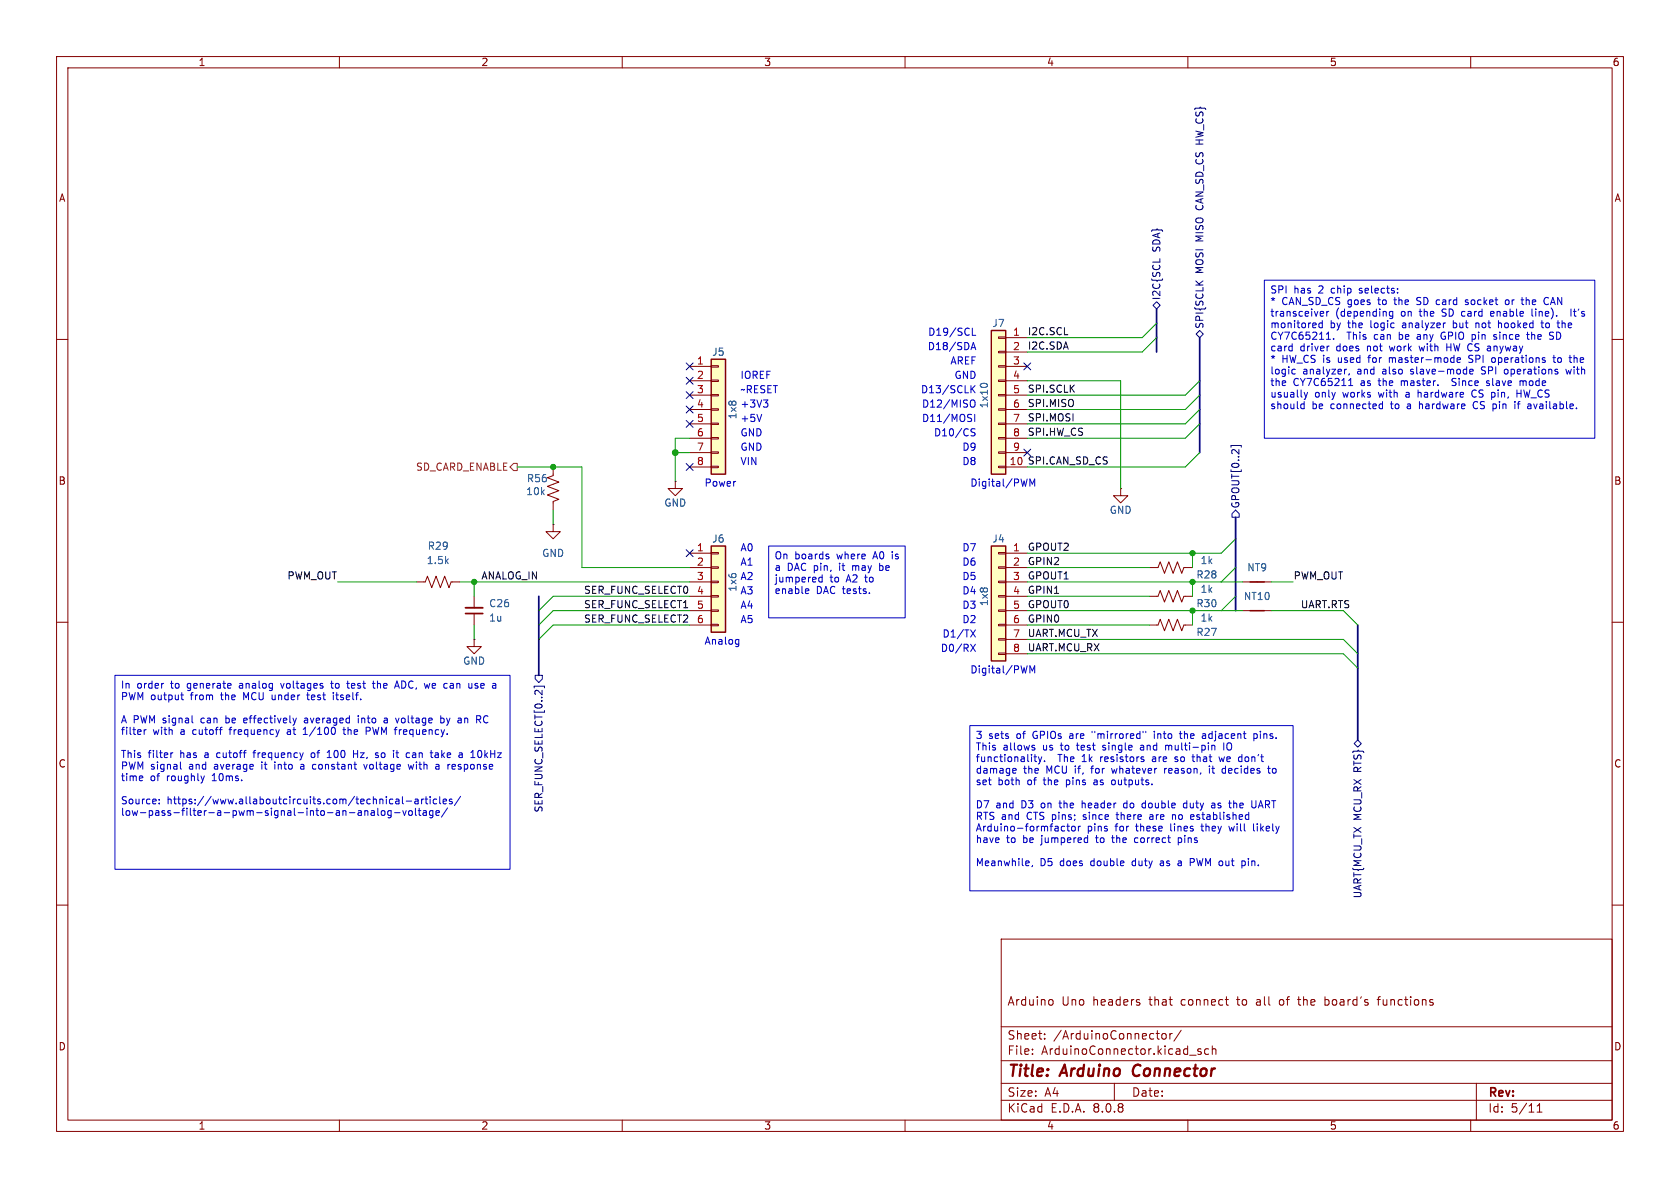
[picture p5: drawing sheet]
<svg xmlns="http://www.w3.org/2000/svg" width="297mm" height="210mm" viewBox="0 0 297 210" stroke-linecap="round" stroke-linejoin="round" font-family="sans-serif">
<g fill="none" stroke="#840000" stroke-width=".18">
<path d="M10 10h277v190h-277zM12 12h273v186h-273zM60 10v2M110 10v2M160 10v2M210 10v2M260 10v2M10 60h2M285 60h2M97.8 92.7v1.3h1.3l-1.3 1.3-1.3-1.3h1.3M97.8 92.7h.1M119.4 85.1v1.3h1.2l-1.2 1.2-1.3-1.2h1.3"/>
<path d="M119.4 85.1h.1M198.1 86.4v1.2h1.3l-1.3 1.3-1.3-1.3h1.3M198.1 86.4h.1M10 110h2M83.8 113v1.3h1.3l-1.3 1.3-1.3-1.3h1.3M83.8 113h.1M83.8 105.4v2M83.8 108.5v2M219.7 108h5.1M219.7 102.9h5.1M285 110h2M10 160h2"/>
<path d="M177 166h108v32h-108zM185.7 176.7l.3 .1 .2 .2-.1 .6-.4 .1M201.3 177.2l.2 .2-.2 .3M201.3 176.7l.2 .1M216.6 176.7h.6M217 177.7h.2M226.2 176.8v.8M229.4 176.7h.6M229.6 176.2v1.3l.2 .2M234.2 177.6l.5 .1M234.2 176.2v1.5M234.7 176.7l-.5 .1"/>
<path d="M243.5 176.7h.5M244 176.2l-.3 .2v1.3M285 160h2M60 198v2M110 198v2M160 198v2M177 194.5h108M177 191.5h108M177 187.5h108M177 181.5h108M182.5 186.3v.1M182.5 185.5v.1"/>
<path d="M184.7 183.6v.1M184.7 182.8v.1M197 191.5v3M205.5 182.8l.2-.1 .4 .1 .1 .6-.2 .2-.3 .1-.2-.1zM206.8 182.7v1M207.2 182.7l-.2 .1-.2 .2M208.8 182.1l-1.3 2M210 198v2M210.3 186.5h1.2M212.3 185.5l-.3-.1-.3 .2 .1 .2 .5 .2v.3h-.6M213.7 185.5l-.5-.1-.2 .3v.4l.1 .2h.6M214.3 185.5l.2-.1 .4 .1 .1 .9"/>
<path d="M214.3 184.9v1.5M260 198v2M261 191.5v6.5M271.7 196.6h.9M271.7 195.5l.5-.4v1.5"/>
</g>
<path d="M200.6 188.5a1.27 1.27 0 0 0 0 1.6" fill="none" stroke="#840000" stroke-width=".4"/>
<path d="M221 108h2.5M221 102.9h2.5" fill="none" stroke="#840000" stroke-width=".25"/>
<path d="M82.3 107.4h3" fill="none" stroke="#840000" stroke-width=".33"/>
<path d="M82.3 108.5h3" fill="none" stroke="#840000" stroke-width=".3"/>
<path d="M175.3 96.5h2.5v20.3h-2.5z" fill="#ffffc2"/>
<g fill="none" stroke="#840000" stroke-width=".18">
<path d="M176.5 97.7h1.3v.2h-1.3zM177.8 97.8h3.8M176.5 115.4h1.3v.3h-1.3zM176.5 112.9h1.3v.3h-1.3zM176.5 110.4h1.3v.2h-1.3zM176.5 107.8h1.3v.3h-1.3zM176.5 105.3h1.3v.2h-1.3zM176.5 102.7h1.3v.3h-1.3zM176.5 100.2h1.3v.3h-1.3zM177.8 100.3h3.8M177.8 102.9h3.8M177.8 105.4h3.8"/>
<path d="M177.8 108h3.8M177.8 110.5h3.8M177.8 113h3.8M177.8 115.6h3.8"/>
</g>
<path d="M175.3 96.5h2.5v20.3h-2.5z" fill="none" stroke="#840000" stroke-width=".25"/>
<path d="M175.3 58.4h2.5v25.4h-2.5z" fill="#ffffc2"/>
<g fill="none" stroke="#840000" stroke-width=".18">
<path d="M176.5 59.6h1.3v.2h-1.3zM177.8 59.7h3.8M176.5 79.9h1.3v.2h-1.3zM176.5 77.3h1.3v.3h-1.3zM176.5 74.8h1.3v.3h-1.3zM176.5 72.3h1.3v.2h-1.3zM176.5 69.7h1.3v.3h-1.3zM176.5 67.2h1.3v.2h-1.3zM176.5 64.6h1.3v.3h-1.3zM176.5 62.1h1.3v.3h-1.3zM177.8 62.2h3.8M177.8 64.8h3.8"/>
<path d="M177.8 67.3h3.8M177.8 69.9h3.8M177.8 72.4h3.8M177.8 74.9h3.8M177.8 77.5h3.8M97.8 82.6v1.5l-1 .4 2 .7-2 .8 2 .7-2 .8 2 .8-1 .3v1.6M176.5 82.4h1.3v.3h-1.3zM177.8 82.6h3.8M177.8 80h3.8M73.7 102.9h1.5l.4-1 .7 2 .8-2 .8 2 .7-2 .8 2 .4-1h1.5M203.2 100.3h1.5l.4-1 .8 2 .7-2 .8 2 .8-2 .7 2 .4-1h1.5"/>
</g>
<path d="M175.3 58.4h2.5v25.4h-2.5z" fill="none" stroke="#840000" stroke-width=".25"/>
<path d="M173.4 67.9l.4-.1 .7 .1" fill="none" stroke="#006464" stroke-width=".18"/>
<path d="M125.7 63.5h2.6v20.3h-2.6z" fill="#ffffc2"/>
<g fill="none" stroke="#840000" stroke-width=".18">
<path d="M121.9 64.8h3.8M121.9 67.3h3.8M121.9 69.9h3.8M121.9 72.4h3.8M121.9 74.9h3.8M121.9 77.5h3.8M125.7 79.9h1.3v.2h-1.3zM125.7 77.3h1.3v.3h-1.3zM125.7 74.8h1.3v.3h-1.3zM125.7 72.3h1.3v.2h-1.3zM125.7 69.7h1.3v.3h-1.3zM125.7 67.2h1.3v.2h-1.3z"/>
<path d="M125.7 64.6h1.3v.3h-1.3zM121.9 80h3.8M121.9 82.6h3.8M125.7 82.4h1.3v.3h-1.3zM203.2 110.5h1.5l.4-1 .8 2 .7-2 .8 2 .8-2 .7 2 .4-1h1.5M203.2 105.4h1.5l.4-1 .8 2 .7-2 .8 2 .8-2 .7 2 .4-1h1.5"/>
</g>
<path d="M125.7 63.5h2.6v20.3h-2.6z" fill="none" stroke="#840000" stroke-width=".25"/>
<path d="M125.7 96.5h2.6v15.3h-2.6z" fill="#ffffc2"/>
<path d="M121.9 97.8h3.8M125.7 97.7h1.3v.2h-1.3zM121.9 100.3h3.8M121.9 102.9h3.8M121.9 105.4h3.8M121.9 108h3.8M121.9 110.5h3.8M125.7 110.4h1.3v.2h-1.3zM125.7 107.8h1.3v.3h-1.3zM125.7 105.3h1.3v.2h-1.3zM125.7 102.7h1.3v.3h-1.3zM125.7 100.2h1.3v.3h-1.3z" fill="none" stroke="#840000" stroke-width=".18"/>
<path d="M125.7 96.5h2.6v15.3h-2.6z" fill="none" stroke="#840000" stroke-width=".25"/>
<g fill="none" stroke="#000084" stroke-width=".18">
<path d="M203.8 54l.7-.7 .6 .7-.6 .6zM205 45.7v.6M211.5 59.1l.6-.7 .6 .7-.6 .6zM121.3 74.3l1.2 1.2M121.3 66.7l1.2 1.2M121.3 69.2l1.2 1.3M121.3 64.2l1.2 1.2M121.3 71.8l1.2 1.2M122.5 74.3l-1.2 1.2M122.5 66.7l-1.2 1.2M122.5 69.2l-1.2 1.3M122.5 64.2l-1.2 1.2"/>
<path d="M122.5 71.8l-1.2 1.2M181 64.2l1.2 1.2M181 79.4l1.2 1.2M182.2 64.2l-1.2 1.2M182.2 79.4l-1.2 1.2M217.6 79.1v-.3h1.8v.3M121.3 97.2l1.2 1.2M121.3 81.9l1.2 1.3M122.5 97.2l-1.2 1.2M122.5 81.9l-1.2 1.3M218.4 90.2l.7 .6v.6h-1.3v-.6zM94.6 119.4h1.3v.6l-.7 .7-.6-.7z"/>
<path d="M94.4 121.6v-.3h1.9v.3M239.4 131.4l.6-.6 .7 .6-.7 .7z"/>
</g>
<path d="M90.2 82.6l.6-.7h.6v1.3h-.6z" fill="none" stroke="#725600" stroke-width=".18"/>
<g fill="none" stroke="#0000c2" stroke-width=".18">
<path d="M171.9 58v1.3h.6M223.5 49.5h58.4v28h-58.4zM233.8 56.7v1.2M233.8 57.2l-.4-.1-.2 .2 .1 .6h.5M233.9 55.8l-.3 .1M234 55.2v.1l-.6 .2M234.5 60h.7M234.6 55v.9M234.6 55.2v.1M235.8 59.9v.1M246.2 55.1l-.3-.1-.3 .3 .1 .5h.5M246.2 55v1.1l-.2 .2h-.3"/>
<path d="M250.5 53.8h.1M250.7 52.6l-.2 .2 .2 .4M250.7 59.5l-.2 .2 .2 .3M254.7 59.3l.2 .5 .3 .2M256.9 56.7v1.2M256.9 57.9h.1M257 57.1l-.1 .1M259.5 53.1l-.3-.1-.2 .2 .6 .4M259.6 53.7l-.2 .1h-.4M260.9 57.1v.8M261.3 57.1l-.4 .1M263.9 55h-.2l-.2 .2 .1 .6 .3 .1"/>
<path d="M264.1 55.3l-.6 .2M264.1 59.5l.4 .1 .1 .2-.2 .2-.3-.1M264.1 59.2h.4M264.9 57.2l.4-.1 .2 .2M264.9 56.7v1.2M266.2 53.1l.2-.1 .3 .1 .1 .5-.1 .2h-.3l-.2-.1zM269.1 52.6v1.1M269.8 52.6v1.2M269.9 59.1h.5M270 53l-.2 .1M270.1 58.7v1.1l.3 .2M270.8 58.7v1.3"/>
<path d="M270.8 54.6v1.1l.2 .2M271 59.1l-.2 .2M272.6 56.7v1.1l.3 .1M273.5 52.6l.2 .1M273.7 53.7l-.2 .1M274.4 59.4l.2 .2-.2 .4M276.2 56.7v1.2M276.3 57.1l-.1 .1M277.7 54.6v1.3M278.2 55h.4M278.3 54.6v1.1l.3 .2M134.7 73.2l-.5 1.3"/>
<path d="M135 70.7h.7l-.4 .5M135.5 71.2l.2 .2v.3l-.2 .3M171.5 73.9l.3 .3-.3 .3M171.6 73.2l.2 .1M171.6 70.9l.2-.2a.43 .43 0 0 1 .6 .4v.5a.43 .43 0 0 1-.3 .4 .43 .43 0 0 1-.5-.2M171.7 61.8l.4-1.3 .4 1.3M171.7 76.3l.6 .2 .1 .3-.3 .3-.4-.1M171.8 61.5h.6M171.8 68.7l.6 .7M172.3 73.2v1.3M172.4 68.2l-.7 .7M172.4 75.8h-.5l-.2 .1"/>
<path d="M228.3 61.2h.1M228.4 60.8v1.2M228.4 62h-.1M228.9 65.3h.1M229 66.1h-.4M230.6 69.4l.3 .8M230.6 71v1.3M230.6 72.2l-.4 .1M230.9 70.2l-.3 .4M231.2 69.4l-.3 .8M234.9 61.2h.1M237.9 65.3h.2"/>
<path d="M238.4 68.2h.7M238.4 67.3l.4-.4v1.3M238.5 66.1l-.1 .2M243.9 72.2h.5M243.9 71.5h.5M244.4 71v1.3M245.6 63.2v.9M245.8 63.2l-.2 .1M250.7 68.9v1.3M250.9 69.4l-.2 .1M250.9 61.2l.2 .8M250.9 71v1.3"/>
<path d="M251.1 71.4l-.2 .1M255.8 60.8v1.2M256.7 68.1l.5 .1M256.7 67.1l.1 .3 .4 .2M257.6 63.4l.1 .6h.4M258.2 63.4v.1l-.6 .1M259.6 64l.5 .1M259.8 65.7l.6-.1v-.3h-.4l-.2 .2 .1 .6h.5M259.9 63.4l.2 .1M260.3 69.1l-.1 .4 .1 .4 .3 .3M260.6 71.2l-.2 .3 .1 .4 .4 .4M261.9 66.1h.2"/>
<path d="M261.9 65.1l.2 .4M263.3 67.4l-.3-.1-.2 .3 .5 .3M263.3 68l-.1 .2-.4-.1M263.8 64h.4M266 65.4v.6l.4 .1M268.2 68.9v1.3M268.2 69.5h.7M268.2 71.4h.5M268.6 71l-.2 .2v1.1M268.7 67.3v.9M268.9 68.9v1.3M269.3 67.5v.7"/>
<path d="M270.5 71.4l.2 .2v.7M270.7 72.2l-.5 .1M270.7 71.7l-.5 .1M274.5 63.2h.5M274.7 62.8v1.1l.3 .2M276.8 65.3l.3 .8 .2-.6 .2 .6M278.3 62.8v1.3M278.5 63.2l-.2 .1M135.9 96.5h24.1v12.7h-24.1zM146.4 98.4l.2 .2-.2 .2M146.4 97.9l.1 .1M155.5 99.6v1.2"/>
<path d="M155.6 100l-.1 .1M182.1 85.9v-1.2l.4 .9 .4-.9v1.2M20.3 119.4h69.9v34.3h-69.9zM130.2 113l.4 .1M130.6 113v1.1l-.2 .2M130.6 113.8l-.4 .1M142.9 104.9h-.3M143 104.3v.1l-.6 .1M144.8 102.2v.6l.2 .1 .3-.1M145.3 101.6v1.3M155.5 100.8h.1M171.6 113.9l.8 1.3"/>
<path d="M171.6 111.3l.8 1.3M172.4 113.9l-.8 1.3M172.4 111.3l-.8 1.3M182.1 119v-1.3l.4 .9 .4-.9v1.3M25.2 138h-.1M25.2 137.3v.2l-.6 .1M25.5 129v.8M25.5 129.1v.1M30.2 133.1v.8M30.6 133.1l-.4 .2M31.9 134.7v1.1l.2 .2M32 122.9h.4"/>
<path d="M32.1 122.4v1.1l.3 .2M34 127.6l.1 .2M36.1 137.2l-.3 .8M38.8 129h.5M39.2 128.6h.1M43.3 126.9l-.2 .2v.5l.2 .2M43.7 127.2l-.6 .2M44.7 133.1h.5M45 132.7l-.1 1.2M48.6 135.1v.9M49.6 120.8l.3 .9M50.9 129.3l-.1 .2 .1 .3"/>
<path d="M52.4 126.9l-.3 .9M53.6 135.5h-.3l-.2 .2 .1 .2 .4 .1M53.6 129.8h.7M53.6 128.9l.4-.3v1.2M54.2 126.9l-.4 .1M54.3 127.3h-.3l-.2 .2v.2l.5 .1M54.4 122.4v1.1l.3 .2M55.4 133.1h-.3l-.1 .2 .1 .5 .3 .1M55.5 135.1l.3 .1M55.8 135.9l-.3 .1M57.8 133.9h.8M57.8 133l.4-.3v1.2"/>
<path d="M58.4 120.8h.5M58.6 120.4v1.1l.3 .2M58.9 122.9v.8M59.4 122.9h.4M60.8 128.6v1.1l.3 .1M61.3 120.8h.5M61.5 121.5l.3 .2M62.5 132.7v1.2M62.5 133.3h.7M63.2 132.7v1.2M63.3 126.5v.1M63.3 126.9v.9"/>
<path d="M64.3 135.1l.3 .9 .3-.9M65.5 128.8l-.2 .4h-.6M65.8 120.8h.5M66 120.4v1.1l.3 .2M66.7 133.5l.2 .2-.2 .2M66.7 133.1h.2M67.9 127h.5l.1 .8M68.5 127.2l-.4 .1-.2 .2 .2 .3 .4-.1M69.6 132.7v.1M69.9 121.3h.6M70 133.1h.5M70.2 120.4l.4 1.3"/>
<path d="M70.2 132.7v1M70.2 133.9h.3M72.2 135.1l.2 .9 .3-.6 .2 .6 .2-.9M73.3 133.1h-.3M73.4 133.4h-.3l-.2 .2 .1 .3h.4M76.2 132.7v1M76.9 133.1h.5l.1 .8M76.9 133.9h.6M77.2 135.1l.4 .1v.8M77.5 133.4l-.6 .1M77.6 135.9l-.4 .1M77.6 135.4l-.4 .1"/>
<path d="M77.9 127l.4-.1 .2 .3-.1 .5h-.5M77.9 126.5v1.3M78.9 126.9l.3 .9M79.1 128.2h-.2M79.6 121.5l.1 .2h.3M80 120.8l-.4 .1M80 121.2h-.3l-.1 .2M80.1 135.1l.4 .1v.2l-.6 .1M80.5 135.9l-.4 .1M82.2 126.9v.9M82.3 126.9l-.1 .2M83.5 132.8l.1-.1v1.2"/>
<path d="M84 121.6h.4M84.4 120.9l-.3-.1-.1 .2v.2l.4 .1M84.6 132.8l.2-.1a.72 .72 0 0 1 .1 1.2M84.9 126.6l-.6-.1v1.3M85.9 126.5a.68 .68 0 0 0-.4 .7 .68 .68 0 0 0 .4 .6M171.4 128.3h57.2v29.2h-57.2zM179.6 136.6l-.4 .1M179.6 136v.1l-.6 .2M182.8 132.2l.2 .1-.2 .3M182.8 131.7l.1 .1M182.8 133.8h.5M183 133.4v1.1l.3 .1"/>
<path d="M183.6 133.8l.3 .8M183.9 134.6l-.3 .5M184.2 133.8l-.3 .8M184.7 134.5v.1M193.1 129.3v.2M193.5 137.9h-.1M193.5 138.2l-.1 .2 .1 .3M194.9 132.5l.2 .1M195.1 131.7l-.2 .2 .2 .3M196.5 135.8l.3 .9M196.9 137.9h-.3l-.1 .2 .1 .5 .3 .1M202 131.7l-.3 .1"/>
<path d="M202.1 132.1h-.3l-.2 .2 .1 .2 .4 .1M202.1 129.3v.2M202.2 134.3v.3M202.6 129.3v.2M203.9 133.8h-.1M203.9 134.2l-.2 .1 .2 .3M204.1 129.3v.1M204.1 129.7v.8M205.9 135.8v.9M206.1 131.9l.3-.2 .2 .2M206.1 131.7v.9M206.2 135.8l-.3 .3"/>
<path d="M207.7 134.6h.4M207.7 134l.1 .2h.3M208.5 129.7h.5M208.7 129.3v1.1l.3 .1M210.9 133.4v1.1M211 134.6h.2M212.6 129.8h.5v.7M212.6 130.5h.5M213.1 130l-.5 .1M213.8 135.8v.9M214.2 135.8h.5M214.8 131.9v.7"/>
<path d="M215.5 133.8l.2 .8 .3-.6 .2 .6 .3-.8M216.3 135.8l.3 .1M216.3 131.3v1.3M216.6 136.6l-.3 .1M216.6 135.4v1.3M216.9 131.7l.1 .7 .2 .2M219.6 133.4v1.2M221.7 129.8l.3-.1 .3 .2-.1 .6h-.5M221.7 129.7v1.3M224.1 135.8h.5M224.3 135.4v1.1l.3 .2M225.2 135.8l-.3 .3v.3l.3 .3"/>
<path d="M28.1 142v.1M28.1 141.3v.1M61.8 143.7h.9M63.9 143.6l-.4 .1-.2 .1 .2 .3h.4M63.9 143.5v.6M64.5 143.3v.8M65 143.5v.6M66.2 143.6l-.4 .1-.2 .1 .2 .3h.4M66.2 143.5v.6M66.8 142.9v1.1l.2 .1M67.5 143.4l-.1 .5 .2 .2h.3l.2-.2-.1-.5M68.6 143.4v.6l.2 .1h.3"/>
<path d="M69.1 143.3v1l-.2 .3-.3-.1M69.8 143.7h.9M70 141.3h.5v.8M70.5 141.6h-.4l-.2 .2 .2 .3 .4-.1M71.1 140.8v1.1l.2 .2M71.2 143.3l.3 .8 .3-.8M71.8 141.6h1M72.3 143.4l.2-.1 .3 .1 .1 .5-.1 .2h-.3l-.2-.1zM73.4 141.3h.5v.8M73.4 142.9v1.1l.2 .1M73.9 143.3h.5M73.9 141.6h-.4l-.2 .2 .2 .3 .4-.1"/>
<path d="M74.1 142.9v1.1l.3 .1M74.5 141.3v.8M74.8 143.4h.5l.1 .7M74.9 141.3l-.4 .2M75.1 141.3h.5M75.3 140.8v1.1l.3 .2M75.4 143.6l-.4 .1-.2 .1 .2 .3h.4M76 140.8v.2M76 141.3v.8M76.5 143.4l-.3-.1-.3 .2 .1 .6h.5M76.5 143.3v1l-.2 .3-.3-.1M77.1 143.7l.6-.1-.1-.2-.3-.1-.2 .2v.6h.5"/>
<path d="M77.2 141.3h-.4l-.2 .2 .1 .5h.5M77.7 140.8v1.1l.2 .2M78.3 141.7l.6-.1v-.3h-.4l-.2 .1 .1 .6h.5M79.1 142.8l-1.1 1.6M79.9 141.3h-.3l-.2 .1 .1 .2 .4 .1v.3h-.5M81.4 140.8l-1.1 1.6M181.8 152.2l.1 .3-.6 .1M181.9 153h-.1M182.5 153l-.1 .2M187.6 146.7l.3 .2 .3-.1M187.7 146.2l-.1 .1M188.8 145.6v1.1l.3 .2"/>
<path d="M189.5 146.2l-.1 .5 .3 .2 .3-.1 .1-.1-.1-.5M190.6 146.1v.8M191 146.1l-.4 .2M191.3 141.5v1.3M191.5 142l-.2 .1M192.3 147.7v1.2M192.3 148.9h-.1M196.5 148.1h.5M196.7 147.7l.1 1.2M197.3 144h.5M197.5 143.6v1.2M199.1 142h-.4l-.1 .2 .1 .5 .4 .1"/>
<path d="M201 148.1l-.3 .1-.1 .1v.5l.4 .1M202 142h.5M202 142.8h.5M203.6 144l-.3 .1M203.7 144.4h-.3l-.2 .2 .1 .2 .4 .1M205.3 152.2h-.1M205.3 152.6l-.2 .1 .2 .3M207.3 144.1l.3-.1 .2 .2M207.3 144v.9M208.3 148.2l.4-.1 .1 .1M208.3 148.1v1.3M208.7 152.2h-.4"/>
<path d="M208.7 152.6h-.3l-.2 .1 .1 .3h.4M208.8 148.8l-.1 .1h-.4M209.8 142h-.3l-.3 .2 .1 .6h.5M209.8 141.5v1.3M211 151.8h-.6v1.2M211 152.4h-.6M211 144.8l-.3 .1M211.1 144.2v.1l-.6 .1M212.3 146.1h.5M212.5 145.6v1.2M214.4 142h.2l.2 .1v.7M214.8 142.8h-.4"/>
<path d="M214.8 142.3h-.4M217.3 146.1l.2 .8 .2-.6M217.4 141.5v1.1M218.1 141.5v1.3M218.5 142l-.4 .1M219.7 152.2h.3l.2 .2-.1 .5-.4 .1M221.6 145.6v1.1l.2 .2M222 141.5v1.2M222.6 142.4h.6M222.9 141.5l-.4 1.3"/>
</g>
<path d="M204.5 54.6v7.6M212.1 59.7v20.3M218.4 91.4v16.6M95.2 105.4v14M240 110.5v20.3" fill="none" stroke="#000084" stroke-width=".3"/>
<g fill="none" stroke="#009600" stroke-width=".18">
<path d="M204.5 57.2l-2.6 2.5h-20.3M204.5 59.7l-2.6 2.5h-20.3M121.9 77.5h-2.5v7.6M181.6 67.3h16.5v19.1M212.1 69.9l-2.6 2.5h-27.9M212.1 67.3l-2.6 2.6h-27.9M212.1 72.4l-2.6 2.5h-27.9M212.1 74.9l-2.6 2.6h-27.9M91.4 82.6h11.5v17.7h19M97.8 90.2v2.5M119.4 80h2.5M210.8 97.8v2.5"/>
<path d="M212.1 80l-2.6 2.6h-27.9M218.4 95.3l-2.5 2.5h-34.3M59.7 102.9h14M81.3 102.9h40.6M83.8 102.9v2.5M83.8 110.5v2.5M121.9 110.5h-24.1l-2.6 2.5M121.9 108h-24.1l-2.6 2.5M121.9 105.4h-24.1l-2.6 2.6M181.6 110.5h21.6M181.6 100.3h21.6M181.6 102.9h38.1"/>
<path d="M181.6 108h38.1M181.6 105.4h21.6M181.6 113h55.9l2.5 2.6M181.6 115.6h55.9l2.5 2.5M210.8 102.9v2.5M210.8 108v2.5M218.4 100.3l-2.5 2.6M218.4 105.4l-2.5 2.6M224.8 102.9h3.8M224.8 108h12.7l2.5 2.5"/>
</g>
<g fill="#009600" stroke="#009600" stroke-width=".18">
<circle cx="210.8" cy="97.8" r=".46"/>
<circle cx="210.8" cy="102.9" r=".46"/>
<circle cx="210.8" cy="108" r=".46"/>
<circle cx="119.4" cy="80" r=".51"/>
<circle cx="83.8" cy="102.9" r=".46"/>
<circle cx="97.8" cy="82.6" r=".46"/>
</g>
<g font-size="2.8" fill="#840000">
<text x="178" y="190.9">Title:</text>
<text x="187.7" y="190.9">Arduino</text>
<text x="201.1" y="190.9">Connector</text>
</g>
<g font-size="2.1" fill="#840000">
<text x="178" y="178">Arduino</text>
<text x="187.7" y="178">Uno</text>
<text x="193.2" y="178">headers</text>
<text x="203.3" y="178">that</text>
<text x="209.1" y="178">connect</text>
<text x="219.1" y="178">to</text>
<text x="222.7" y="178">all</text>
<text x="226.9" y="178">of</text>
<text x="230.4" y="178">the</text>
<text x="235.2" y="178">board's</text>
<text x="244.8" y="178">functions</text>
<text x="178" y="184">Sheet:</text>
<text x="186.2" y="184">/ArduinoConnector/</text>
<text x="178" y="186.7">File:</text>
<text x="184.1" y="186.7">ArduinoConnector.kicad_sch</text>
<text x="178" y="196.9">KiCad</text>
<text x="178" y="194.1">Size:</text>
<text x="184.7" y="194.1">A4</text>
<text x="185.7" y="196.9">E.D.A.</text>
<text x="193.3" y="196.9">8.0.8</text>
<text x="200" y="194.1">Date:</text>
<text x="263" y="194.3">Rev:</text>
<text x="263" y="196.9">Id:</text>
<text x="267.1" y="196.9">5/11</text>
</g>
<g font-size="1.8" fill="#840000">
<text x="35" y="11.9">1</text>
<text x="85" y="11.9">2</text>
<text x="135" y="11.9">3</text>
<text x="185" y="11.9">4</text>
<text x="235" y="11.9">5</text>
<text x="285" y="11.9">6</text>
<text x="10.3" y="35.9">A</text>
<text x="285.3" y="35.9">A</text>
<text x="10.3" y="85.9">B</text>
<text x="285.3" y="85.9">B</text>
<text x="10.3" y="135.9">C</text>
<text x="285.3" y="135.9">C</text>
<text x="10.3" y="185.9">D</text>
<text x="285.3" y="185.9">D</text>
<text x="35" y="199.9">1</text>
<text x="85" y="199.9">2</text>
<text x="135" y="199.9">3</text>
<text x="185" y="199.9">4</text>
<text x="235" y="199.9">5</text>
<text x="285" y="199.9">6</text>
</g>
<g font-size="1.8" fill="#000084">
<text x="213" y="36.8" transform="rotate(-90 213 36.8)">CAN_SD_CS HW_CS}</text>
<text x="205.3" y="44.5" transform="rotate(-90 205.3 44.5)">SDA}</text>
<text x="213" y="42.6" transform="rotate(-90 213 42.6)">MISO</text>
<text x="205.3" y="53.1" transform="rotate(-90 205.3 53.1)">I2C{SCL</text>
<text x="213" y="48.4" transform="rotate(-90 213 48.4)">MOSI</text>
<text x="213" y="58.2" transform="rotate(-90 213 58.2)">SPI{SCLK</text>
<text x="219.3" y="90" transform="rotate(-90 219.3 90)">GPOUT[0..2]</text>
<text x="96.1" y="143.7" transform="rotate(-90 96.1 143.7)">SER_FUNC_SELECT[0..2]</text>
<text x="240.9" y="158.9" transform="rotate(-90 240.9 158.9)">UART{MCU_TX MCU_RX RTS}</text>
</g>
<g font-size="1.8" fill="#0000c2">
<text x="224.5" y="52.2">SPI</text>
<text x="228.7" y="52.2">has</text>
<text x="233.2" y="52.2">2</text>
<text x="235.6" y="52.2">chip</text>
<text x="240.8" y="52.2">selects:</text>
<text x="164" y="59.4">D19/SCL</text>
<text x="224.5" y="54.3">*</text>
<text x="224.5" y="56.3">transceiver</text>
<text x="224.5" y="58.3">monitored</text>
<text x="226.6" y="54.3">CAN_SD_CS goes</text>
<text x="235.1" y="58.3">by</text>
<text x="236.1" y="56.3">(depending</text>
<text x="238.4" y="58.3">the</text>
<text x="242.6" y="58.3">logic</text>
<text x="244" y="54.3">to</text>
<text x="247" y="54.3">the</text>
<text x="247.8" y="56.3">on</text>
<text x="248.4" y="58.3">analyzer</text>
<text x="251.1" y="54.3">SD card</text>
<text x="251.3" y="56.3">the</text>
<text x="255.4" y="56.3">SD card</text>
<text x="257.5" y="58.3">but</text>
<text x="260.1" y="54.3">socket</text>
<text x="261.7" y="58.3">not</text>
<text x="264.4" y="56.3">enable</text>
<text x="265.9" y="58.3">hooked</text>
<text x="267.4" y="54.3">or</text>
<text x="270.5" y="54.3">the</text>
<text x="271.9" y="56.3">line).</text>
<text x="273.8" y="58.3">to</text>
<text x="274.6" y="54.3">CAN</text>
<text x="276.9" y="58.3">the</text>
<text x="279.2" y="56.3">It's</text>
<text x="163.9" y="62">D18/SDA</text>
<text x="167.9" y="64.5">AREF</text>
<text x="224.5" y="60.4">CY7C65211.</text>
<text x="224.5" y="62.4">card</text>
<text x="224.5" y="64.5">*</text>
<text x="226.6" y="64.5">HW_CS is</text>
<text x="229.8" y="62.4">driver</text>
<text x="236.4" y="62.4">does</text>
<text x="236.8" y="64.5">used</text>
<text x="238.3" y="60.4">This</text>
<text x="242" y="62.4">not</text>
<text x="242.4" y="64.5">for</text>
<text x="243.2" y="60.4">can</text>
<text x="246.1" y="62.4">work</text>
<text x="246.2" y="64.5">master-mode</text>
<text x="247.8" y="60.4">be</text>
<text x="251.2" y="60.4">any</text>
<text x="251.6" y="62.4">with</text>
<text x="255.6" y="60.4">GPIO pin</text>
<text x="256.6" y="62.4">HW CS anyway</text>
<text x="260.5" y="64.5">SPI</text>
<text x="264.8" y="64.5">operations</text>
<text x="265.3" y="60.4">since</text>
<text x="271.5" y="60.4">the</text>
<text x="275.6" y="60.4">SD</text>
<text x="275.9" y="64.5">to</text>
<text x="279" y="64.5">the</text>
<text x="130.8" y="69.6">~RESET</text>
<text x="130.8" y="67.1">IOREF</text>
<text x="162.7" y="69.6">D13/SCLK</text>
<text x="168.6" y="67.1">GND</text>
<text x="224.5" y="66.5">logic</text>
<text x="224.5" y="68.6">the</text>
<text x="224.5" y="70.6">usually</text>
<text x="228.6" y="68.6">CY7C65211</text>
<text x="230.3" y="66.5">analyzer,</text>
<text x="232.4" y="70.6">only</text>
<text x="237.5" y="70.6">works</text>
<text x="240.1" y="66.5">and</text>
<text x="240.7" y="68.6">as</text>
<text x="244" y="70.6">with</text>
<text x="244" y="68.6">the</text>
<text x="244.7" y="66.5">also</text>
<text x="248.1" y="68.6">master.</text>
<text x="249" y="70.6">a</text>
<text x="249.8" y="66.5">slave-mode</text>
<text x="251.3" y="70.6">hardware</text>
<text x="257.6" y="68.6">Since</text>
<text x="261.1" y="70.6">CS pin,</text>
<text x="262.6" y="66.5">SPI</text>
<text x="263.9" y="68.6">slave</text>
<text x="266.8" y="66.5">operations</text>
<text x="269.4" y="70.6">HW_CS</text>
<text x="269.9" y="68.6">mode</text>
<text x="278" y="66.5">with</text>
<text x="130.8" y="77.2">GND</text>
<text x="130.8" y="72.1">+3V3</text>
<text x="130.8" y="74.7">+5V</text>
<text x="162.9" y="74.7">D11/MOSI</text>
<text x="162.9" y="72.1">D12/MISO</text>
<text x="165" y="77.2">D10/CS</text>
<text x="224.5" y="72.7">should</text>
<text x="231.9" y="72.7">be</text>
<text x="235.3" y="72.7">connected</text>
<text x="246.2" y="72.7">to</text>
<text x="249.2" y="72.7">a</text>
<text x="251.6" y="72.7">hardware</text>
<text x="261.3" y="72.7">CS pin</text>
<text x="269" y="72.7">if</text>
<text x="271.5" y="72.7">available.</text>
<text x="130.8" y="82.3">VIN</text>
<text x="130.8" y="79.8">GND</text>
<text x="170" y="82.3">D8</text>
<text x="170" y="79.8">D9</text>
<text x="124.5" y="86.1">Power</text>
<text x="171.4" y="86.1">Digital/PWM</text>
<text x="130.8" y="100.1">A1</text>
<text x="130.8" y="97.5">A0</text>
<text x="136.8" y="99.2">On</text>
<text x="136.8" y="101.2">a</text>
<text x="139.2" y="101.2">DAC pin,</text>
<text x="140.5" y="99.2">boards</text>
<text x="148.1" y="99.2">where</text>
<text x="148.6" y="101.2">it</text>
<text x="151.1" y="101.2">may</text>
<text x="154.7" y="99.2">A0</text>
<text x="156.1" y="101.2">be</text>
<text x="158.2" y="99.2">is</text>
<text x="170" y="97.5">D7</text>
<text x="170" y="100.1">D6</text>
<text x="130.8" y="102.6">A2</text>
<text x="130.8" y="105.2">A3</text>
<text x="130.8" y="107.7">A4</text>
<text x="136.8" y="103.3">jumpered</text>
<text x="136.8" y="105.3">enable</text>
<text x="144.3" y="105.3">DAC tests.</text>
<text x="146.7" y="103.3">to</text>
<text x="149.8" y="103.3">A2</text>
<text x="153.2" y="103.3">to</text>
<text x="170" y="107.7">D3</text>
<text x="170" y="102.6">D5</text>
<text x="170" y="105.2">D4</text>
<text x="130.8" y="110.2">A5</text>
<text x="166.5" y="112.8">D1/TX</text>
<text x="170" y="110.2">D2</text>
<text x="124.5" y="114.1">Analog</text>
<text x="166.2" y="115.3">D0/RX</text>
<text x="171.4" y="119.1">Digital/PWM</text>
<text x="21.3" y="122.1">In</text>
<text x="21.3" y="124.1">PWM output</text>
<text x="24.2" y="122.1">order</text>
<text x="30.3" y="122.1">to</text>
<text x="33.4" y="122.1">generate</text>
<text x="33.8" y="124.1">from</text>
<text x="39.4" y="124.1">the</text>
<text x="42.8" y="122.1">analog</text>
<text x="43.5" y="124.1">MCU under</text>
<text x="50.3" y="122.1">voltages</text>
<text x="55.2" y="124.1">test</text>
<text x="59.4" y="122.1">to</text>
<text x="59.9" y="124.1">itself.</text>
<text x="62.5" y="122.1">test</text>
<text x="67.2" y="122.1">the</text>
<text x="71.4" y="122.1">ADC, we</text>
<text x="80.4" y="122.1">can</text>
<text x="84.9" y="122.1">use</text>
<text x="21.3" y="128.2">A PWM signal</text>
<text x="21.3" y="130.2">filter</text>
<text x="27" y="130.2">with</text>
<text x="32" y="130.2">a</text>
<text x="34.3" y="130.2">cutoff</text>
<text x="35.8" y="128.2">can</text>
<text x="40.3" y="128.2">be</text>
<text x="41.1" y="130.2">frequency</text>
<text x="43.8" y="128.2">effectively</text>
<text x="51.4" y="130.2">at</text>
<text x="54.5" y="130.2">1/100</text>
<text x="54.7" y="128.2">averaged</text>
<text x="61.8" y="130.2">the</text>
<text x="64.4" y="128.2">into</text>
<text x="66" y="130.2">PWM frequency.</text>
<text x="69.2" y="128.2">a</text>
<text x="71.5" y="128.2">voltage</text>
<text x="79.5" y="128.2">by</text>
<text x="82.8" y="128.2">an</text>
<text x="86.3" y="128.2">RC</text>
<text x="172.4" y="130.9">3</text>
<text x="174.8" y="130.9">sets</text>
<text x="179.8" y="130.9">of</text>
<text x="182.9" y="130.9">GPIOs</text>
<text x="189.5" y="130.9">are</text>
<text x="193.7" y="130.9">&quot;mirrored&quot;</text>
<text x="204.9" y="130.9">into</text>
<text x="209.7" y="130.9">the</text>
<text x="213.8" y="130.9">adjacent</text>
<text x="223.1" y="130.9">pins.</text>
<text x="21.3" y="134.3">This</text>
<text x="21.3" y="136.4">PWM signal</text>
<text x="26.2" y="134.3">filter</text>
<text x="32" y="134.3">has</text>
<text x="33.5" y="136.4">and</text>
<text x="36.5" y="134.3">a</text>
<text x="38.1" y="136.4">average</text>
<text x="38.8" y="134.3">cutoff</text>
<text x="45.5" y="134.3">frequency</text>
<text x="46.7" y="136.4">it</text>
<text x="49.2" y="136.4">into</text>
<text x="54" y="136.4">a</text>
<text x="55.9" y="134.3">of</text>
<text x="56.3" y="136.4">constant</text>
<text x="58.9" y="134.3">100</text>
<text x="63.7" y="134.3">Hz,</text>
<text x="65.7" y="136.4">voltage</text>
<text x="67.9" y="134.3">so</text>
<text x="71.2" y="134.3">it</text>
<text x="73.7" y="134.3">can</text>
<text x="73.7" y="136.4">with</text>
<text x="78.3" y="134.3">take</text>
<text x="78.7" y="136.4">a</text>
<text x="81" y="136.4">response</text>
<text x="83.4" y="134.3">a</text>
<text x="85.7" y="134.3">10kHz</text>
<text x="172.4" y="133">This</text>
<text x="172.4" y="135">functionality.</text>
<text x="172.4" y="137.1">damage</text>
<text x="177.3" y="133">allows</text>
<text x="181" y="137.1">the</text>
<text x="184.5" y="133">us</text>
<text x="185.1" y="137.1">MCU if,</text>
<text x="187.2" y="135">The</text>
<text x="187.8" y="133">to</text>
<text x="190.9" y="133">test</text>
<text x="191.6" y="135">1k</text>
<text x="193.4" y="137.1">for</text>
<text x="195" y="135">resistors</text>
<text x="195.6" y="133">single</text>
<text x="197.2" y="137.1">whatever</text>
<text x="202.5" y="133">and</text>
<text x="204.4" y="135">are</text>
<text x="206.7" y="137.1">reason,</text>
<text x="207.1" y="133">multi-pin</text>
<text x="208.6" y="135">so</text>
<text x="211.9" y="135">that</text>
<text x="214.8" y="137.1">it</text>
<text x="216.8" y="135">we</text>
<text x="217.3" y="137.1">decides</text>
<text x="217.6" y="133">IO</text>
<text x="220.4" y="135">don't</text>
<text x="225.7" y="137.1">to</text>
<text x="21.3" y="138.4">time</text>
<text x="21.3" y="142.5">Source:</text>
<text x="26.6" y="138.4">of</text>
<text x="29.5" y="142.5">https://www.allaboutcircuits.com/technical-articles/</text>
<text x="29.6" y="138.4">roughly</text>
<text x="37.8" y="138.4">10ms.</text>
<text x="172.4" y="139.1">set</text>
<text x="172.4" y="143.2">D7</text>
<text x="176.1" y="143.2">and</text>
<text x="176.4" y="139.1">both</text>
<text x="180.7" y="143.2">D3</text>
<text x="181.8" y="139.1">of</text>
<text x="184.3" y="143.2">on</text>
<text x="184.8" y="139.1">the</text>
<text x="187.8" y="143.2">the</text>
<text x="188.9" y="139.1">pins</text>
<text x="191.9" y="143.2">header</text>
<text x="194" y="139.1">as</text>
<text x="197.4" y="139.1">outputs.</text>
<text x="199.5" y="143.2">do</text>
<text x="203" y="143.2">double</text>
<text x="210.5" y="143.2">duty</text>
<text x="215.7" y="143.2">as</text>
<text x="219" y="143.2">the</text>
<text x="223.1" y="143.2">UART</text>
<text x="21.3" y="144.6">low-pass-filter-a-pwm-signal-into-an-analog-voltage/</text>
<text x="172.4" y="145.3">RTS and</text>
<text x="172.4" y="147.3">Arduino-formfactor</text>
<text x="172.4" y="149.4">have</text>
<text x="177.9" y="149.4">to</text>
<text x="181" y="149.4">be</text>
<text x="181.6" y="145.3">CTS pins;</text>
<text x="184.4" y="149.4">jumpered</text>
<text x="192" y="145.3">since</text>
<text x="192.2" y="147.3">pins</text>
<text x="194.3" y="149.4">to</text>
<text x="197.3" y="147.3">for</text>
<text x="197.3" y="149.4">the</text>
<text x="198.1" y="145.3">there</text>
<text x="201.1" y="147.3">these</text>
<text x="201.4" y="149.4">correct</text>
<text x="204.1" y="145.3">are</text>
<text x="207.4" y="147.3">lines</text>
<text x="208.3" y="145.3">no</text>
<text x="209.3" y="149.4">pins</text>
<text x="211.8" y="145.3">established</text>
<text x="213.1" y="147.3">they</text>
<text x="218.2" y="147.3">will</text>
<text x="222.6" y="147.3">likely</text>
<text x="172.4" y="153.4">Meanwhile,</text>
<text x="183.9" y="153.4">D5</text>
<text x="187.5" y="153.4">does</text>
<text x="193.1" y="153.4">double</text>
<text x="200.6" y="153.4">duty</text>
<text x="205.8" y="153.4">as</text>
<text x="209.1" y="153.4">a</text>
<text x="211.4" y="153.4">PWM out</text>
<text x="221" y="153.4">pin.</text>
</g>
<g font-size="1.8" fill="#006464">
<text x="175.3" y="58">J7</text>
<text x="125.8" y="63.1">J5</text>
<text x="130.4" y="74.2" transform="rotate(-90 130.4 74.2)">1x8</text>
<text x="174.9" y="72.3" transform="rotate(-90 174.9 72.3)">1x10</text>
<text x="92.9" y="87.7">10k</text>
<text x="93" y="85.4">R56</text>
<text x="117.3" y="89.8">GND</text>
<text x="196.1" y="91">GND</text>
<text x="75.3" y="99.9">1.5k</text>
<text x="75.5" y="97.4">R29</text>
<text x="95.8" y="98.7">GND</text>
<text x="125.8" y="96.1">J6</text>
<text x="175.3" y="96.1">J4</text>
<text x="212.1" y="99.9">1k</text>
<text x="220.4" y="101.2">NT9</text>
<text x="86.4" y="107.5">C26</text>
<text x="130.4" y="104.7" transform="rotate(-90 130.4 104.7)">1x6</text>
<text x="174.9" y="107.2" transform="rotate(-90 174.9 107.2)">1x8</text>
<text x="211.4" y="102.5">R28</text>
<text x="211.4" y="107.5">R30</text>
<text x="212.1" y="105">1k</text>
<text x="219.8" y="106.3">NT10</text>
<text x="86.4" y="110.1">1u</text>
<text x="211.4" y="112.6">R27</text>
<text x="212.1" y="110.1">1k</text>
<text x="81.8" y="117.7">GND</text>
</g>
<g font-size="1.8" fill="#a90000">
<text x="179" y="59.4">1</text>
<text x="123.1" y="64.5">1</text>
<text x="179" y="62">2</text>
<text x="179" y="64.5">3</text>
<text x="123.1" y="67.1">2</text>
<text x="123.1" y="69.6">3</text>
<text x="179" y="67.1">4</text>
<text x="179" y="69.6">5</text>
<text x="123.1" y="72.1">4</text>
<text x="123.1" y="74.7">5</text>
<text x="123.1" y="77.2">6</text>
<text x="179" y="72.1">6</text>
<text x="179" y="74.7">7</text>
<text x="179" y="77.2">8</text>
<text x="123.1" y="79.8">7</text>
<text x="123.1" y="82.3">8</text>
<text x="178.4" y="82.3">10</text>
<text x="179" y="79.8">9</text>
<text x="123.1" y="97.5">1</text>
<text x="123.1" y="100.1">2</text>
<text x="179" y="97.5">1</text>
<text x="179" y="100.1">2</text>
<text x="123.1" y="102.6">3</text>
<text x="123.1" y="105.2">4</text>
<text x="123.1" y="107.7">5</text>
<text x="179" y="102.6">3</text>
<text x="179" y="105.2">4</text>
<text x="179" y="107.7">5</text>
<text x="123.1" y="110.2">6</text>
<text x="179" y="110.2">6</text>
<text x="179" y="112.8">7</text>
<text x="179" y="115.3">8</text>
</g>
<g font-size="1.8" fill="#0f0f0f">
<text x="181.6" y="59.3">I2C.SCL</text>
<text x="181.6" y="61.9">I2C.SDA</text>
<text x="181.6" y="69.5">SPI.SCLK</text>
<text x="181.6" y="72">SPI.MISO</text>
<text x="181.6" y="74.6">SPI.MOSI</text>
<text x="181.6" y="77.1">SPI.HW_CS</text>
<text x="181.6" y="82.2">SPI.CAN_SD_CS</text>
<text x="181.6" y="100">GPIN2</text>
<text x="181.6" y="97.4">GPOUT2</text>
<text x="50.7" y="102.5">PWM_OUT</text>
<text x="85" y="102.5">ANALOG_IN</text>
<text x="103.2" y="105.1">SER_FUNC_SELECT0</text>
<text x="103.2" y="107.6">SER_FUNC_SELECT1</text>
<text x="181.6" y="107.6">GPOUT0</text>
<text x="181.6" y="105.1">GPIN1</text>
<text x="181.6" y="102.5">GPOUT1</text>
<text x="228.6" y="102.5">PWM_OUT</text>
<text x="229.9" y="107.6">UART.RTS</text>
<text x="103.2" y="110.1">SER_FUNC_SELECT2</text>
<text x="181.6" y="112.7">UART.MCU_TX</text>
<text x="181.6" y="110.1">GPIN0</text>
<text x="181.6" y="115.2">UART.MCU_RX</text>
</g>
<text font-size="1.8" fill="#725600" x="73.4" y="83.4">SD_CARD_ENABLE</text>
</svg>
